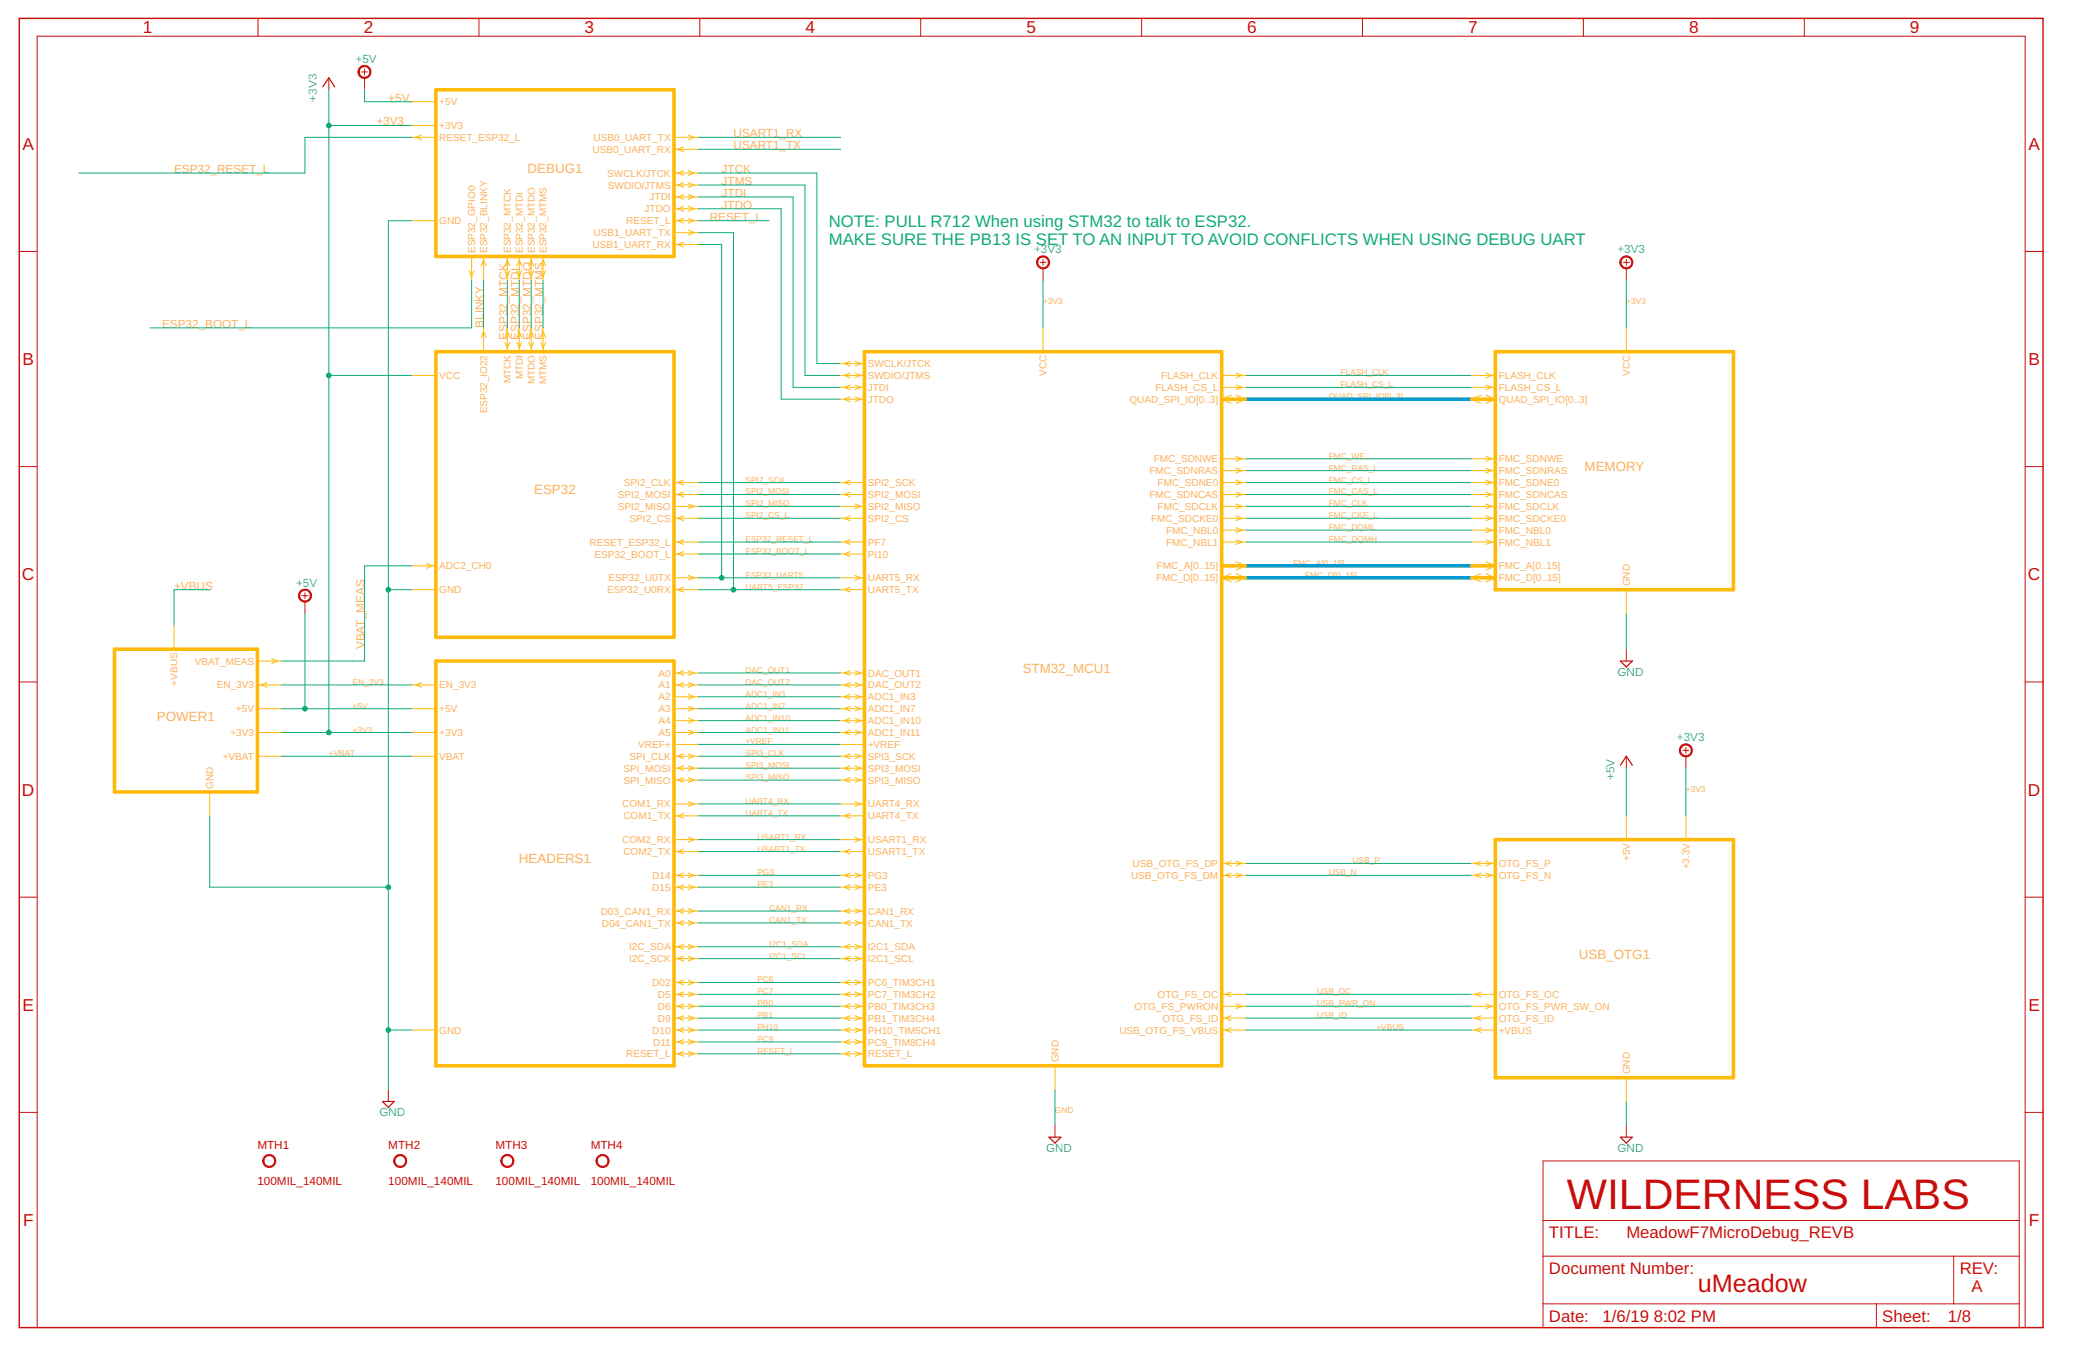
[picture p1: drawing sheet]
<svg xmlns="http://www.w3.org/2000/svg" width="432mm" height="279mm" viewBox="0 0 432 279" stroke-linecap="round" stroke-linejoin="round" font-family="sans-serif">
<path d="M4 3.8h419.7v271.6h-419.7z" fill="none" stroke="#c90d0c" stroke-width=".3"/>
<g fill="none" stroke="#c90d0c" stroke-width=".21">
<path d="M53.5 3.8v3.7M68.2 16.2v2.4M75 14.9h1.2M75.6 14.3v1.2M75.6 16.2v2.4M99.3 3.8v3.7M145.1 3.8v3.7M190.9 3.8v3.7M236.8 3.8v3.7M282.6 3.8v3.7M328.4 3.8v3.7M374.2 3.8v3.7"/>
<path d="M4 52.2h3.7M215.7 54.4h1.2M216.3 53.8v1.2M216.3 55.6v2.5M336.7 54.4h1.2M337.3 53.8v1.2M337.3 55.6v2.5M420 52.2h3.7M4 96.8h3.7M420 96.8h3.7M62.6 123.5h1.3M63.2 122.9v1.3"/>
<path d="M63.2 124.8v2.5M337.3 134.7v2.4M4 141.5h3.7M337.3 156.9v2.4M349 155.6h1.3M349.7 155v1.3M349.7 156.9v2.4M420 141.5h3.7M4 186.1h3.7M420 186.1h3.7M4 230.7h3.7M80.5 226v2.5"/>
<path d="M218.8 233.4v2.5M337.3 233.4v2.5M420 230.7h3.7M320 240.8h98.8v34.6h-98.8zM320 253.2h98.8M7.7 275.4v-267.9h412.3v267.9M320 260.6h98.8M320 270.4h98.8M389.1 270.4v5M405.2 260.6v9.8"/>
</g>
<path d="M67 18l1.2-1.8 1.2 1.8M336.1 137.1h2.4l-1.2 1.3zM336.1 158.7l1.2-1.8 1.2 1.8M79.3 228.5h2.5l-1.3 1.2zM217.6 235.9h2.4l-1.2 1.2zM336.1 235.9h2.4l-1.2 1.2z" fill="none" stroke="#c90d0c" stroke-width=".25"/>
<g fill="#c90d0c" stroke="#c90d0c" stroke-width=".21">
<path d="M62.3 122.6a1.36 1.36 0 0 1 2.1 .3 1.36 1.36 0 0 1-.8 2 1.36 1.36 0 0 1-1.7-1.4h.2a1.1 1.1 0 0 1 1.6-1 1.1 1.1 0 0 1 .3 1.9 1.1 1.1 0 0 1-1.8-.6l-.1-.3h-.2z" fill-rule="evenodd"/>
<path d="M348.7 154.7a1.35 1.35 0 0 1 2.1 .2 1.35 1.35 0 0 1-.8 2 1.35 1.35 0 0 1-1.7-1.3h.2a1.11 1.11 0 0 1 1.6-1 1.11 1.11 0 0 1 .3 1.8 1.11 1.11 0 0 1-1.8-.5l-.1-.3h-.2z" fill-rule="evenodd"/>
<path d="M336.3 53.5a1.36 1.36 0 0 1 2.2 .2 1.36 1.36 0 0 1-.9 2 1.36 1.36 0 0 1-1.7-1.3h.3a1.11 1.11 0 0 1 1.5-1 1.11 1.11 0 0 1 .3 1.8 1.11 1.11 0 0 1-1.8-.5v-.3h-.3z" fill-rule="evenodd"/>
<path d="M215.3 53.5a1.36 1.36 0 0 1 2.2 .2 1.36 1.36 0 0 1-.8 2 1.36 1.36 0 0 1-1.7-1.3h.2a1.11 1.11 0 0 1 1.7-.9 1.11 1.11 0 0 1 .1 1.9 1.11 1.11 0 0 1-1.8-.7v-.3h-.2z" fill-rule="evenodd"/>
<path d="M54.9 239.9a1.36 1.36 0 0 1 2.1 .2 1.36 1.36 0 0 1-.8 2 1.36 1.36 0 0 1-1.7-1.3h.2a1.11 1.11 0 0 1 1.6-1 1.11 1.11 0 0 1 .3 1.8 1.11 1.11 0 0 1-1.8-.5l-.1-.3h-.2z" fill-rule="evenodd"/>
<path d="M82 239.9a1.36 1.36 0 0 1 2.2 .2 1.36 1.36 0 0 1-.8 2 1.36 1.36 0 0 1-1.8-1.3h.3a1.11 1.11 0 0 1 1.6-1 1.11 1.11 0 0 1 .2 1.8 1.11 1.11 0 0 1-1.8-.5v-.3h-.3z" fill-rule="evenodd"/>
<path d="M104.2 239.9a1.36 1.36 0 0 1 2.2 .2 1.36 1.36 0 0 1-.8 2 1.36 1.36 0 0 1-1.7-1.3h.2a1.11 1.11 0 0 1 1.6-.9 1.11 1.11 0 0 1 .2 1.9 1.11 1.11 0 0 1-1.8-.7v-.3h-.2z" fill-rule="evenodd"/>
<path d="M124 239.9a1.36 1.36 0 0 1 2.1 .2 1.36 1.36 0 0 1-.8 2 1.36 1.36 0 0 1-1.7-1.3h.3a1.1 1.1 0 0 1 1.5-1 1.1 1.1 0 0 1 .3 1.8 1.1 1.1 0 0 1-1.8-.5v-.3h-.3z" fill-rule="evenodd"/>
<path d="M74.6 14a1.36 1.36 0 0 1 2.2 .2 1.36 1.36 0 0 1-.9 2 1.36 1.36 0 0 1-1.7-1.3h.3a1.11 1.11 0 0 1 1.5-1 1.11 1.11 0 0 1 .3 1.8 1.11 1.11 0 0 1-1.8-.5v-.3h-.3z" fill-rule="evenodd"/>
</g>
<path d="M258.3 82.8h46.9M258.3 119.8h46.9M258.3 117.4h46.9" fill="none" stroke="#0598d7" stroke-width=".74"/>
<g fill="none" stroke="#0dab76" stroke-width=".21">
<path d="M68.2 18.6v133.3M75.6 18.6v2.5h9.9M68.2 26h17.3M85.5 28.5h-22.3v7.4h-46.9M144.7 38.4h22.2v39.5h7.4M144.7 35.9h24.7v39.5h4.9M144.7 28.5h29.6M144.7 31h29.6M85.5 45.8h-5v180.2M97.8 58.1v9.9h-66.6M100.3 58.1v9.9M105.2 58.1v9.9"/>
<path d="M107.7 58.1v9.9M110.2 58.1v9.9M112.6 58.1v9.9M144.7 40.9h19.8v39.4h9.8M144.7 50.7h5v69.1M144.7 48.3h7.4v74M144.7 45.8h14.8M144.7 43.3h17.3v39.5h12.3M216.3 58.1v9.9M337.3 58.1v9.9M68.2 77.9h17.3M258.3 77.9h46.9"/>
<path d="M258.3 80.3h46.9M258.3 95.2h46.9M258.3 97.6h46.9M85.5 117.4h-9.9v19.7h-17.3M144.7 100.1h29.6M144.7 102.6h29.6M144.7 105h29.6M144.7 107.5h29.6M144.7 112.4h29.6M144.7 114.9h29.6M144.7 119.8h29.6M258.3 100.1h46.9"/>
<path d="M258.3 102.6h46.9M258.3 105h46.9M258.3 107.5h46.9M258.3 110h46.9M258.3 112.4h46.9M43.5 122.3h-7.4v7.4M63.2 127.3v19.7M80.5 122.3h5M144.7 122.3h29.6M144.7 139.6h29.6M337.3 127.3v7.4M58.3 151.9h27.2"/>
<path d="M58.3 147h27.2M58.3 156.9h27.2M58.3 142.1h27.2M144.7 151.9h29.6M144.7 147h29.6M144.7 156.9h29.6M144.7 142.1h29.6M144.7 159.3h29.6M144.7 154.4h29.6M144.7 149.5h29.6M144.7 144.5h29.6M337.3 159.3v9.9"/>
<path d="M349.7 159.3v9.9M43.5 169.2v14.8h37M144.7 176.6h29.6M144.7 174.2h29.6M144.7 169.2h29.6M144.7 166.8h29.6M144.7 161.8h29.6M258.3 179.1h46.9M144.7 184h29.6M144.7 181.6h29.6M144.7 198.8h29.6M144.7 196.4h29.6"/>
<path d="M144.7 191.4h29.6M144.7 189h29.6M258.3 181.6h46.9M80.5 213.7h5M144.7 213.7h29.6M144.7 206.2h29.6M144.7 208.7h29.6M144.7 211.2h29.6M144.7 218.6h29.6M144.7 216.1h29.6M144.7 203.8h29.6M258.3 213.7h46.9"/>
<path d="M258.3 206.2h46.9M258.3 208.7h46.9M258.3 211.2h46.9M218.8 226v7.4M337.3 228.5v4.9"/>
</g>
<g fill="#0dab76" stroke="#0dab76" stroke-width=".21">
<circle cx="149.7" cy="119.8" r=".49"/>
<circle cx="152.1" cy="122.3" r=".49"/>
<circle cx="80.5" cy="213.7" r=".49"/>
<circle cx="80.5" cy="184" r=".49"/>
<circle cx="80.5" cy="122.3" r=".49"/>
<circle cx="68.2" cy="151.9" r=".49"/>
<circle cx="68.2" cy="77.9" r=".49"/>
<circle cx="68.2" cy="26" r=".49"/>
<circle cx="63.2" cy="147" r=".49"/>
</g>
<g fill="none" stroke="#ffba08" stroke-width=".74">
<path d="M90.4 18.6h49.4v34.6h-49.4zM90.4 72.9h49.4v59.3h-49.4zM179.3 72.9h74.1v148.2h-74.1zM310.1 72.9h49.4v49.4h-49.4zM253.4 82.8h4.9M305.2 82.8h4.9M253.4 117.4h4.9M253.4 119.8h4.9M305.2 117.4h4.9M305.2 119.8h4.9M23.7 134.7h29.7v29.6h-29.7zM90.4 137.1h49.4v84h-49.4z"/>
<path d="M310.1 174.2h49.4v49.3h-49.4z"/>
</g>
<g fill="none" stroke="#ffba08" stroke-width=".21">
<path d="M85.5 28.5h4.9M85.5 26h4.9M85.5 21.1h4.9M87.4 28l-1.2 .5 1.2 .5M139.8 28.5h4.9M139.8 31h4.9M139.8 35.9h4.9M139.8 38.4h4.9M141.8 30.5l-1.3 .5 1.3 .5M141.8 35.4l-1.3 .5 1.3 .5M141.8 37.9l-1.3 .5 1.3 .5M142.7 28l1.3 .5-1.3 .5"/>
<path d="M142.7 35.4l1.3 .5-1.3 .5M142.7 37.9l1.3 .5-1.3 .5M85.5 45.8h4.9M97.3 56.2l.5 1.2 .5-1.2M97.8 53.2v4.9M99.8 55.2l.5-1.3 .5 1.3M100.3 53.2v4.9M104.7 55.2l.5-1.3 .5 1.3M104.7 56.2l.5 1.2 .5-1.2M105.2 53.2v4.9M107.2 55.2l.5-1.3 .5 1.3M107.2 56.2l.5 1.2 .5-1.2"/>
<path d="M107.7 53.2v4.9M109.7 55.2l.5-1.3 .5 1.3M109.7 56.2l.5 1.2 .5-1.2M110.2 53.2v4.9M112.1 55.2l.5-1.3 .5 1.3M112.1 56.2l.5 1.2 .5-1.2M112.6 53.2v4.9M139.8 45.8h4.9M139.8 40.9h4.9M139.8 43.3h4.9M139.8 48.3h4.9M139.8 50.7h4.9"/>
<path d="M141.8 40.3l-1.3 .6 1.3 .4M141.8 42.8l-1.3 .5 1.3 .5M141.8 45.3l-1.3 .5 1.3 .5M141.8 50.2l-1.3 .5 1.3 .5M142.7 40.3l1.3 .6-1.3 .4M142.7 42.8l1.3 .5-1.3 .5M142.7 45.3l1.3 .5-1.3 .5M142.7 47.8l1.3 .5-1.3 .4M85.5 77.9h4.9M99.8 70l.5-1.3 .5 1.3M100.3 68v4.9M104.7 71l.5 1.2 .5-1.2"/>
<path d="M104.7 70l.5-1.3 .5 1.3M105.2 68v4.9M107.2 71l.5 1.2 .5-1.2M107.2 70l.5-1.3 .5 1.3M107.7 68v4.9M109.7 71l.5 1.2 .5-1.2M109.7 70l.5-1.3 .5 1.3M110.2 68v4.9M112.1 71l.5 1.2 .5-1.2M112.1 70l.5-1.3 .5 1.3M112.6 68v4.9M174.3 77.9h5"/>
<path d="M174.3 75.4h5M176.3 74.9l-1.2 .5 1.2 .5M176.3 77.4l-1.2 .5 1.2 .5M176.3 79.8l-1.2 .5 1.2 .5M177.3 74.9l1.2 .5-1.2 .5M177.3 77.4l1.2 .5-1.2 .5M177.3 79.8l1.2 .5-1.2 .5M216.3 68v4.9M253.4 77.9h4.9M256.3 77.4l1.3 .5-1.3 .5M256.3 79.8l1.3 .5-1.3 .5M305.2 77.9h4.9"/>
<path d="M308.2 77.4l1.2 .5-1.2 .5M308.2 79.8l1.2 .5-1.2 .5M337.3 68v4.9M141.8 99.6l-1.3 .5 1.3 .5M174.3 80.3h5M174.3 82.8h5M176.3 99.6l-1.2 .5 1.2 .5M176.3 82.3l-1.2 .5 1.2 .5M177.3 82.3l1.2 .5-1.2 .5M253.4 97.6h4.9M253.4 95.2h4.9M253.4 80.3h4.9"/>
<path d="M254.1 83.2l1.2 .5M255.3 82l-1.2 .5M256.3 99.6l1.3 .5-1.3 .5M256.3 97.1l1.3 .5-1.3 .5M256.3 94.7l1.3 .5-1.3 .5M256.3 82l1.3 .5M257.6 83.2l-1.3 .5M305.2 97.6h4.9M305.2 95.2h4.9M305.2 80.3h4.9M305.9 83.2l1.3 .5M307.2 82l-1.3 .5"/>
<path d="M308.2 97.1l1.2 .5-1.2 .5M308.2 99.6l1.2 .5-1.2 .5M308.2 94.7l1.2 .5-1.2 .5M308.2 82l1.2 .5M309.4 83.2l-1.2 .5M85.5 117.4h4.9M88.4 116.9l1.3 .5-1.3 .5M139.8 100.1h4.9M139.8 102.6h4.9M139.8 105h4.9M139.8 107.5h4.9M139.8 112.4h4.9"/>
<path d="M139.8 114.9h4.9M139.8 119.8h4.9M141.8 102.1l-1.3 .5 1.3 .5M141.8 107l-1.3 .5 1.3 .5M141.8 112l-1.3 .4 1.3 .5M141.8 114.4l-1.3 .5 1.3 .5M142.7 104.5l1.3 .5-1.3 .5M142.7 119.4l1.3 .4-1.3 .5M174.3 100.1h5M174.3 102.6h5M174.3 105h5M174.3 107.5h5"/>
<path d="M174.3 112.4h5M174.3 114.9h5M174.3 119.8h5M176.3 102.1l-1.2 .5 1.2 .5M176.3 107l-1.2 .5 1.2 .5M176.3 112l-1.2 .4 1.2 .5M176.3 114.4l-1.2 .5 1.2 .5M177.3 104.5l1.2 .5-1.2 .5M177.3 119.4l1.2 .4-1.2 .5M253.4 100.1h4.9M253.4 102.6h4.9M253.4 105h4.9"/>
<path d="M253.4 107.5h4.9M253.4 112.4h4.9M253.4 110h4.9M255.3 119l-1.2 .5M256.3 116.5l1.3 .5M256.3 119l1.3 .5M256.3 112l1.3 .4-1.3 .5M256.3 109.5l1.3 .5-1.3 .5M256.3 107l1.3 .5-1.3 .5M256.3 104.5l1.3 .5-1.3 .5M256.3 102.1l1.3 .5-1.3 .5M257.6 117.7l-1.3 .5"/>
<path d="M305.2 100.1h4.9M305.2 102.6h4.9M305.2 105h4.9M305.2 107.5h4.9M305.2 112.4h4.9M305.2 110h4.9M307.2 119l-1.3 .5M308.2 116.5l1.2 .5M308.2 119l1.2 .5M308.2 112l1.2 .4-1.2 .5M308.2 109.5l1.2 .5-1.2 .5M308.2 107l1.2 .5-1.2 .5"/>
<path d="M308.2 104.5l1.2 .5-1.2 .5M308.2 102.1l1.2 .5-1.2 .5M309.4 117.7l-1.2 .5M36.1 129.7v5M53.4 137.1h4.9M56.3 136.6l1.3 .5-1.3 .5M85.5 122.3h4.9M139.8 122.3h4.9M139.8 139.6h4.9M141.8 121.8l-1.3 .5 1.3 .5M141.8 139.1l-1.3 .5 1.3 .5M142.7 139.1l1.3 .5-1.3 .5"/>
<path d="M174.3 122.3h5M174.3 139.6h5M176.3 121.8l-1.2 .5 1.2 .5M176.3 139.1l-1.2 .5 1.2 .5M177.3 139.1l1.2 .5-1.2 .5M254.1 120.2l1.2 .5M257.6 120.2l-1.3 .5M305.9 120.2l1.3 .5M309.4 120.2l-1.2 .5M337.3 122.3v5M53.4 142.1h4.9M53.4 147h4.9"/>
<path d="M53.4 151.9h4.9M53.4 156.9h4.9M55.4 141.6l-1.3 .5 1.3 .5M85.5 142.1h4.9M85.5 147h4.9M85.5 151.9h4.9M85.5 156.9h4.9M87.4 141.6l-1.2 .5 1.2 .5M139.8 142.1h4.9M139.8 147h4.9M139.8 149.5h4.9M139.8 151.9h4.9"/>
<path d="M139.8 144.5h4.9M139.8 154.4h4.9M139.8 156.9h4.9M139.8 159.3h4.9M141.8 141.6l-1.3 .5 1.3 .5M141.8 156.4l-1.3 .5 1.3 .5M141.8 158.9l-1.3 .4 1.3 .5M142.7 141.6l1.3 .5-1.3 .5M142.7 144l1.3 .5-1.3 .5M142.7 146.5l1.3 .5-1.3 .5M142.7 149l1.3 .5-1.3 .5M142.7 151.4l1.3 .5-1.3 .5"/>
<path d="M142.7 156.4l1.3 .5-1.3 .5M142.7 158.9l1.3 .4-1.3 .5M174.3 142.1h5M174.3 147h5M174.3 149.5h5M174.3 151.9h5M174.3 144.5h5M174.3 154.4h5M174.3 156.9h5M174.3 159.3h5M176.3 141.6l-1.2 .5 1.2 .5M176.3 146.5l-1.2 .5 1.2 .5"/>
<path d="M176.3 149l-1.2 .5 1.2 .5M176.3 151.4l-1.2 .5 1.2 .5M176.3 144l-1.2 .5 1.2 .5M176.3 156.4l-1.2 .5 1.2 .5M176.3 158.9l-1.2 .4 1.2 .5M177.3 141.6l1.2 .5-1.2 .5M177.3 146.5l1.2 .5-1.2 .5M177.3 149l1.2 .5-1.2 .5M177.3 151.4l1.2 .5-1.2 .5M177.3 144l1.2 .5-1.2 .5M177.3 156.4l1.2 .5-1.2 .5M177.3 158.9l1.2 .4-1.2 .5"/>
<path d="M43.5 164.3v4.9M139.8 161.8h4.9M139.8 166.8h4.9M139.8 169.2h4.9M139.8 176.6h4.9M139.8 174.2h4.9M141.8 161.3l-1.3 .5 1.3 .5M141.8 168.7l-1.3 .5 1.3 .5M141.8 176.1l-1.3 .5 1.3 .5M142.7 161.3l1.3 .5-1.3 .5M142.7 166.3l1.3 .5-1.3 .4M142.7 173.7l1.3 .5-1.3 .4"/>
<path d="M174.3 161.8h5M174.3 166.8h5M174.3 169.2h5M174.3 176.6h5M174.3 174.2h5M176.3 161.3l-1.2 .5 1.2 .5M176.3 168.7l-1.2 .5 1.2 .5M176.3 176.1l-1.2 .5 1.2 .5M177.3 161.3l1.2 .5-1.2 .5M177.3 166.3l1.2 .5-1.2 .4M177.3 173.7l1.2 .5-1.2 .4M253.4 179.1h4.9"/>
<path d="M255.3 178.6l-1.2 .5 1.2 .5M256.3 178.6l1.3 .5-1.3 .5M305.2 179.1h4.9M307.2 178.6l-1.3 .5 1.3 .5M308.2 178.6l1.2 .5-1.2 .5M337.3 169.2v5M349.7 169.2v5M139.8 181.6h4.9M139.8 184h4.9M139.8 189h4.9M139.8 191.4h4.9M139.8 196.4h4.9"/>
<path d="M139.8 198.8h4.9M141.8 181.1l-1.3 .5 1.3 .5M141.8 183.5l-1.3 .5 1.3 .5M141.8 188.5l-1.3 .5 1.3 .5M141.8 190.9l-1.3 .5 1.3 .5M141.8 195.9l-1.3 .5 1.3 .5M141.8 198.4l-1.3 .4 1.3 .5M142.7 181.1l1.3 .5-1.3 .5M142.7 183.5l1.3 .5-1.3 .5M142.7 188.5l1.3 .5-1.3 .5M142.7 190.9l1.3 .5-1.3 .5M142.7 195.9l1.3 .5-1.3 .5"/>
<path d="M142.7 198.4l1.3 .4-1.3 .5M174.3 181.6h5M174.3 184h5M174.3 189h5M174.3 191.4h5M174.3 196.4h5M174.3 198.8h5M176.3 181.1l-1.2 .5 1.2 .5M176.3 183.5l-1.2 .5 1.2 .5M176.3 188.5l-1.2 .5 1.2 .5M176.3 190.9l-1.2 .5 1.2 .5M176.3 195.9l-1.2 .5 1.2 .5"/>
<path d="M176.3 198.4l-1.2 .4 1.2 .5M177.3 181.1l1.2 .5-1.2 .5M177.3 183.5l1.2 .5-1.2 .5M177.3 188.5l1.2 .5-1.2 .5M177.3 190.9l1.2 .5-1.2 .5M177.3 195.9l1.2 .5-1.2 .5M177.3 198.4l1.2 .4-1.2 .5M253.4 181.6h4.9M255.3 181.1l-1.2 .5 1.2 .5M256.3 181.1l1.3 .5-1.3 .5M305.2 181.6h4.9M307.2 181.1l-1.3 .5 1.3 .5"/>
<path d="M308.2 181.1l1.2 .5-1.2 .5M85.5 213.7h4.9M139.8 203.8h4.9M139.8 206.2h4.9M139.8 208.7h4.9M139.8 211.2h4.9M139.8 213.7h4.9M139.8 216.1h4.9M139.8 218.6h4.9M141.8 203.3l-1.3 .5 1.3 .5M141.8 205.8l-1.3 .4 1.3 .6M141.8 208.2l-1.3 .5 1.3 .5"/>
<path d="M141.8 210.7l-1.3 .5 1.3 .5M141.8 213.2l-1.3 .5 1.3 .4M141.8 215.6l-1.3 .5 1.3 .5M141.8 218.1l-1.3 .5 1.3 .5M142.7 203.3l1.3 .5-1.3 .5M142.7 205.8l1.3 .4-1.3 .6M142.7 208.2l1.3 .5-1.3 .5M142.7 210.7l1.3 .5-1.3 .5M142.7 213.2l1.3 .5-1.3 .4M142.7 215.6l1.3 .5-1.3 .5M142.7 218.1l1.3 .5-1.3 .5M174.3 203.8h5"/>
<path d="M174.3 206.2h5M174.3 208.7h5M174.3 211.2h5M174.3 213.7h5M174.3 216.1h5M174.3 218.6h5M176.3 203.3l-1.2 .5 1.2 .5M176.3 205.8l-1.2 .4 1.2 .6M176.3 208.2l-1.2 .5 1.2 .5M176.3 210.7l-1.2 .5 1.2 .5M176.3 213.2l-1.2 .5 1.2 .4M176.3 215.6l-1.2 .5 1.2 .5"/>
<path d="M176.3 218.1l-1.2 .5 1.2 .5M177.3 203.3l1.2 .5-1.2 .5M177.3 205.8l1.2 .4-1.2 .6M177.3 208.2l1.2 .5-1.2 .5M177.3 210.7l1.2 .5-1.2 .5M177.3 213.2l1.2 .5-1.2 .4M177.3 215.6l1.2 .5-1.2 .5M177.3 218.1l1.2 .5-1.2 .5M253.4 206.2h4.9M253.4 208.7h4.9M253.4 211.2h4.9M253.4 213.7h4.9"/>
<path d="M255.3 205.8l-1.2 .4 1.2 .6M255.3 210.7l-1.2 .5 1.2 .5M255.3 213.2l-1.2 .5 1.2 .4M256.3 208.2l1.3 .5-1.3 .5M305.2 206.2h4.9M305.2 208.7h4.9M305.2 211.2h4.9M305.2 213.7h4.9M307.2 213.2l-1.3 .5 1.3 .4M307.2 210.7l-1.3 .5 1.3 .5M307.2 205.8l-1.3 .4 1.3 .6M308.2 208.2l1.2 .5-1.2 .5"/>
<path d="M218.8 221.1v4.9M337.3 223.5v5"/>
</g>
<text font-size="8.8" fill="#c90d0c" x="325" y="250.7">WILDERNESS LABS</text>
<text font-size="5.2" fill="#c90d0c" x="352.1" y="268">uMeadow</text>
<g font-size="3.6" fill="#c90d0c">
<text x="29.6" y="6.9">1</text>
<text x="75.4" y="6.9">2</text>
<text x="121.2" y="6.9">3</text>
<text x="167" y="6.9">4</text>
<text x="212.9" y="6.9">5</text>
<text x="258.7" y="6.9">6</text>
<text x="304.5" y="6.9">7</text>
<text x="350.3" y="6.9">8</text>
<text x="396.1" y="6.9">9</text>
<text x="4.7" y="31.1">A</text>
<text x="420.7" y="31.1">A</text>
<text x="4.7" y="75.8">B</text>
<text x="420.7" y="75.8">B</text>
<text x="4.6" y="120.4">C</text>
<text x="420.6" y="120.4">C</text>
<text x="4.6" y="165">D</text>
<text x="420.6" y="165">D</text>
<text x="4.7" y="209.7">E</text>
<text x="420.7" y="209.7">E</text>
<text x="4.8" y="254.3">F</text>
<text x="420.8" y="254.3">F</text>
</g>
<g font-size="3.5" fill="#0dab76">
<text x="171.9" y="47">NOTE: PULL R712 When using STM32 to talk to ESP32.</text>
<text x="171.9" y="50.7">MAKE SURE THE PB13 IS SET TO AN INPUT TO AVOID CONFLICTS WHEN USING DEBUG UART</text>
</g>
<g font-size="3.5" fill="#c90d0c">
<text x="321.3" y="256.9">TITLE:</text>
<text x="337.3" y="256.9">MeadowF7MicroDebug_REVB</text>
<text x="321.3" y="264.3">Document Number:</text>
<text x="406.4" y="264.3">REV:</text>
<text x="408.9" y="268">A</text>
<text x="321.3" y="274.1">Date:</text>
<text x="332.4" y="274.1">1/6/19</text>
<text x="343" y="274.1">8:02 PM</text>
<text x="390.4" y="274.1">Sheet:</text>
<text x="404" y="274.1">1/8</text>
</g>
<g font-size="2.8" fill="#fbaf5c">
<text x="109.4" y="35.9">DEBUG1</text>
<text x="328.6" y="97.6">MEMORY</text>
<text x="110.8" y="102.6">ESP32</text>
<text x="212.1" y="139.6">STM32_MCU1</text>
<text x="32.6" y="149.5">POWER1</text>
<text x="107.6" y="179.1">HEADERS1</text>
<text x="327.4" y="198.8">USB_OTG1</text>
</g>
<g font-size="2.4" fill="#808080">
<text x="73.7" y="13.1">+5V</text>
<text x="65.7" y="21.1" transform="rotate(-90 65.7 21.1)">+3V3</text>
<text x="214.5" y="52.6">+3V3</text>
<text x="335.4" y="52.6">+3V3</text>
<text x="61.4" y="121.7">+5V</text>
<text x="335.4" y="140.2">GND</text>
<text x="347.8" y="153.8">+3V3</text>
<text x="334.8" y="161.8" transform="rotate(-90 334.8 161.8)">+5V</text>
<text x="78.7" y="231.6">GND</text>
<text x="216.9" y="239">GND</text>
<text x="335.4" y="239">GND</text>
</g>
<g font-size="2.4" fill="#fbaf5c">
<text x="80.5" y="21.1">+5V</text>
<text x="78.1" y="26">+3V3</text>
<text x="152.1" y="28.5">USART1_RX</text>
<text x="36.1" y="35.9">ESP32_RESET_L</text>
<text x="149.7" y="35.9">JTCK</text>
<text x="152.1" y="31">USART1_TX</text>
<text x="149.7" y="40.8">JTDI</text>
<text x="149.7" y="38.4">JTMS</text>
<text x="147.2" y="45.8">RESET_L</text>
<text x="149.7" y="43.3">JTDO</text>
<text x="33.6" y="68">ESP32_BOOT_L</text>
<text x="100.3" y="68" transform="rotate(-90 100.3 68)">BLINKY</text>
<text x="105.2" y="70.5" transform="rotate(-90 105.2 70.5)">ESP32_MTCK</text>
<text x="107.7" y="70.5" transform="rotate(-90 107.7 70.5)">ESP32_MTDI</text>
<text x="110.2" y="70.5" transform="rotate(-90 110.2 70.5)">ESP32_MTDO</text>
<text x="112.6" y="70.5" transform="rotate(-90 112.6 70.5)">ESP32_MTMS</text>
<text x="36.1" y="122.3">+VBUS</text>
<text x="75.6" y="134.7" transform="rotate(-90 75.6 134.7)">VBAT_MEAS</text>
</g>
<g font-size="2.4" fill="#c90d0c">
<text x="53.4" y="238.3">MTH1</text>
<text x="80.5" y="238.3">MTH2</text>
<text x="102.8" y="238.3">MTH3</text>
<text x="122.5" y="238.3">MTH4</text>
<text x="53.4" y="245.8">100MIL_140MIL</text>
<text x="80.5" y="245.8">100MIL_140MIL</text>
<text x="102.8" y="245.8">100MIL_140MIL</text>
<text x="122.5" y="245.8">100MIL_140MIL</text>
</g>
<g font-size="2.1" fill="#fbaf5c">
<text x="91.1" y="21.8">+5V</text>
<text x="91.1" y="26.8">+3V3</text>
<text x="91.1" y="29.2">RESET_ESP32_L</text>
<text x="123.1" y="29.2">USB0_UART_TX</text>
<text x="122.9" y="31.7">USB0_UART_RX</text>
<text x="126" y="36.6">SWCLK/JTCK</text>
<text x="126.1" y="39.1">SWDIO/JTMS</text>
<text x="134.7" y="41.6">JTDI</text>
<text x="91.1" y="46.5">GND</text>
<text x="129.9" y="46.5">RESET_L</text>
<text x="133.7" y="44.1">JTDO</text>
<text x="98.6" y="52.5" transform="rotate(-90 98.6 52.5)">ESP32_GPIO0</text>
<text x="101" y="52.5" transform="rotate(-90 101 52.5)">ESP32_BLINKY</text>
<text x="106" y="52.5" transform="rotate(-90 106 52.5)">ESP32_MTCK</text>
<text x="108.4" y="52.5" transform="rotate(-90 108.4 52.5)">ESP32_MTDI</text>
<text x="110.9" y="52.5" transform="rotate(-90 110.9 52.5)">ESP32_MTDO</text>
<text x="113.4" y="52.5" transform="rotate(-90 113.4 52.5)">ESP32_MTMS</text>
<text x="122.9" y="51.5">USB1_UART_RX</text>
<text x="123.1" y="49">USB1_UART_TX</text>
<text x="180" y="76.1">SWCLK/JTCK</text>
<text x="91.1" y="78.6">VCC</text>
<text x="106" y="79.5" transform="rotate(-90 106 79.5)">MTCK</text>
<text x="108.4" y="78.7" transform="rotate(-90 108.4 78.7)">MTDI</text>
<text x="110.9" y="79.7" transform="rotate(-90 110.9 79.7)">MTDO</text>
<text x="113.4" y="79.7" transform="rotate(-90 113.4 79.7)">MTMS</text>
<text x="180" y="78.6">SWDIO/JTMS</text>
<text x="180" y="81.1">JTDI</text>
<text x="180" y="83.6">JTDO</text>
<text x="217.1" y="78" transform="rotate(-90 217.1 78)">VCC</text>
<text x="234.2" y="83.6">QUAD_SPI_IO[0..3]</text>
<text x="239.6" y="81.1">FLASH_CS_L</text>
<text x="240.8" y="78.6">FLASH_CLK</text>
<text x="310.8" y="78.6">FLASH_CLK</text>
<text x="310.8" y="81.1">FLASH_CS_L</text>
<text x="310.8" y="83.6">QUAD_SPI_IO[0..3]</text>
<text x="338" y="78" transform="rotate(-90 338 78)">VCC</text>
<text x="101" y="85.7" transform="rotate(-90 101 85.7)">ESP32_IO22</text>
<text x="239.3" y="95.9">FMC_SDNWE</text>
<text x="310.8" y="95.9">FMC_SDNWE</text>
<text x="129.4" y="100.8">SPI2_CLK</text>
<text x="180" y="100.8">SPI2_SCK</text>
<text x="238.4" y="98.4">FMC_SDNRAS</text>
<text x="240.1" y="100.8">FMC_SDNE0</text>
<text x="310.8" y="100.8">FMC_SDNE0</text>
<text x="310.8" y="98.4">FMC_SDNRAS</text>
<text x="128.2" y="103.3">SPI2_MOSI</text>
<text x="128.2" y="105.8">SPI2_MISO</text>
<text x="180" y="103.3">SPI2_MOSI</text>
<text x="180" y="105.8">SPI2_MISO</text>
<text x="238.4" y="103.3">FMC_SDNCAS</text>
<text x="240.1" y="105.8">FMC_SDCLK</text>
<text x="310.8" y="105.8">FMC_SDCLK</text>
<text x="310.8" y="103.3">FMC_SDNCAS</text>
<text x="122.3" y="113.2">RESET_ESP32_L</text>
<text x="130.6" y="108.2">SPI2_CS</text>
<text x="180" y="108.2">SPI2_CS</text>
<text x="180" y="113.2">PF7</text>
<text x="238.7" y="108.2">FMC_SDCKE0</text>
<text x="241.8" y="113.2">FMC_NBL1</text>
<text x="241.8" y="110.7">FMC_NBL0</text>
<text x="310.8" y="113.2">FMC_NBL1</text>
<text x="310.8" y="110.7">FMC_NBL0</text>
<text x="310.8" y="108.2">FMC_SDCKE0</text>
<text x="91.1" y="118.1">ADC2_CH0</text>
<text x="123.3" y="115.6">ESP32_BOOT_L</text>
<text x="180" y="115.6">PI10</text>
<text x="239.9" y="118.1">FMC_A[0..15]</text>
<text x="310.8" y="118.1">FMC_A[0..15]</text>
<text x="91.1" y="123.1">GND</text>
<text x="126" y="123.1">ESP32_U0RX</text>
<text x="126.2" y="120.6">ESP32_U0TX</text>
<text x="180" y="120.6">UART5_RX</text>
<text x="180" y="123.1">UART5_TX</text>
<text x="239.8" y="120.6">FMC_D[0..15]</text>
<text x="310.8" y="120.6">FMC_D[0..15]</text>
<text x="338" y="121.6" transform="rotate(-90 338 121.6)">GND</text>
<text x="40.4" y="137.9">VBAT_MEAS</text>
<text x="36.8" y="142.2" transform="rotate(-90 36.8 142.2)">+VBUS</text>
<text x="45" y="142.8">EN_3V3</text>
<text x="91.1" y="142.8">EN_3V3</text>
<text x="136.6" y="140.3">A0</text>
<text x="136.6" y="142.8">A1</text>
<text x="180" y="140.3">DAC_OUT1</text>
<text x="180" y="142.8">DAC_OUT2</text>
<text x="48.9" y="147.7">+5V</text>
<text x="91.1" y="147.7">+5V</text>
<text x="136.6" y="145.3">A2</text>
<text x="136.6" y="147.7">A3</text>
<text x="180" y="147.7">ADC1_IN7</text>
<text x="180" y="145.3">ADC1_IN3</text>
<text x="47.8" y="152.7">+3V3</text>
<text x="91.1" y="152.7">+3V3</text>
<text x="132.3" y="155.1">VREF+</text>
<text x="136.6" y="150.2">A4</text>
<text x="136.6" y="152.7">A5</text>
<text x="180" y="150.2">ADC1_IN10</text>
<text x="180" y="152.7">ADC1_IN11</text>
<text x="180" y="155.1">+VREF</text>
<text x="46.2" y="157.6">+VBAT</text>
<text x="91.1" y="157.6">VBAT</text>
<text x="129.3" y="160.1">SPI_MOSI</text>
<text x="130.6" y="157.6">SPI_CLK</text>
<text x="180" y="157.6">SPI3_SCK</text>
<text x="180" y="160.1">SPI3_MOSI</text>
<text x="44.2" y="163.6" transform="rotate(-90 44.2 163.6)">GND</text>
<text x="129.1" y="167.5">COM1_RX</text>
<text x="129.3" y="162.6">SPI_MISO</text>
<text x="180" y="162.6">SPI3_MISO</text>
<text x="180" y="167.5">UART4_RX</text>
<text x="129.3" y="170">COM1_TX</text>
<text x="180" y="170">UART4_TX</text>
<text x="129.1" y="174.9">COM2_RX</text>
<text x="129.3" y="177.4">COM2_TX</text>
<text x="180" y="177.4">USART1_TX</text>
<text x="180" y="174.9">USART1_RX</text>
<text x="234.9" y="179.8">USB_OTG_FS_DP</text>
<text x="310.8" y="179.8">OTG_FS_P</text>
<text x="338" y="178.6" transform="rotate(-90 338 178.6)">+5V</text>
<text x="135.3" y="182.3">D14</text>
<text x="135.3" y="184.8">D15</text>
<text x="180" y="182.3">PG3</text>
<text x="180" y="184.8">PE3</text>
<text x="234.6" y="182.3">USB_OTG_FS_DM</text>
<text x="310.8" y="182.3">OTG_FS_N</text>
<text x="350.4" y="180.3" transform="rotate(-90 350.4 180.3)">+3.3V</text>
<text x="124.6" y="189.7">D03_CAN1_RX</text>
<text x="180" y="189.7">CAN1_RX</text>
<text x="124.8" y="192.2">D04_CAN1_TX</text>
<text x="130.5" y="197.1">I2C_SDA</text>
<text x="180" y="192.2">CAN1_TX</text>
<text x="180" y="197.1">I2C1_SDA</text>
<text x="130.5" y="199.6">I2C_SCK</text>
<text x="180" y="199.6">I2C1_SCL</text>
<text x="135.3" y="204.5">D02</text>
<text x="136.5" y="207">D5</text>
<text x="136.5" y="209.5">D6</text>
<text x="180" y="204.5">PC6_TIM3CH1</text>
<text x="180" y="207">PC7_TIM3CH2</text>
<text x="180" y="209.5">PB0_TIM3CH3</text>
<text x="235.3" y="209.5">OTG_FS_PWRON</text>
<text x="240.1" y="207">OTG_FS_OC</text>
<text x="310.8" y="209.5">OTG_FS_PWR_SW_ON</text>
<text x="310.8" y="207">OTG_FS_OC</text>
<text x="91.1" y="214.4">GND</text>
<text x="135.3" y="214.4">D10</text>
<text x="136.5" y="211.9">D9</text>
<text x="180" y="211.9">PB1_TIM3CH4</text>
<text x="180" y="214.4">PH10_TIM5CH1</text>
<text x="232.2" y="214.4">USB_OTG_FS_VBUS</text>
<text x="241.1" y="211.9">OTG_FS_ID</text>
<text x="310.8" y="214.4">+VBUS</text>
<text x="310.8" y="211.9">OTG_FS_ID</text>
<text x="129.9" y="219.3">RESET_L</text>
<text x="135.5" y="216.9">D11</text>
<text x="180" y="216.9">PC9_TIM8CH4</text>
<text x="180" y="219.3">RESET_L</text>
<text x="219.5" y="220.4" transform="rotate(-90 219.5 220.4)">GND</text>
<text x="338" y="222.8" transform="rotate(-90 338 222.8)">GND</text>
</g>
<g font-size="1.7" fill="#fbaf5c">
<text x="216.3" y="63.1">+3V3</text>
<text x="337.3" y="63.1">+3V3</text>
<text x="278" y="77.9">FLASH_CLK</text>
<text x="275.6" y="82.8">QUAD_SPI_IO[0..3]</text>
<text x="278" y="80.3">FLASH_CS_L</text>
<text x="275.6" y="95.2">FMC_WE</text>
<text x="154.6" y="100.1">SPI2_SCK</text>
<text x="275.6" y="97.6">FMC_RAS_L</text>
<text x="275.6" y="100.1">FMC_CS_L</text>
<text x="154.6" y="102.6">SPI2_MOSI</text>
<text x="154.6" y="105">SPI2_MISO</text>
<text x="154.6" y="107.5">SPI2_CS_L</text>
<text x="275.6" y="102.6">FMC_CAS_L</text>
<text x="275.6" y="105">FMC_CLK</text>
<text x="275.6" y="107.5">FMC_CKE_L</text>
<text x="154.6" y="112.4">ESP32_RESET_L</text>
<text x="275.6" y="110">FMC_DQML</text>
<text x="275.6" y="112.4">FMC_DQMH</text>
<text x="154.6" y="114.9">ESP32_BOOT_L</text>
<text x="154.6" y="119.8">ESP32_UART5</text>
<text x="268.2" y="117.4">FMC_A[0..15]</text>
<text x="270.6" y="119.8">FMC_D[0..15]</text>
<text x="154.6" y="122.3">UART5_ESP32</text>
<text x="73.1" y="142.1">EN_3V3</text>
<text x="154.6" y="142.1">DAC_OUT2</text>
<text x="154.6" y="139.6">DAC_OUT1</text>
<text x="73.1" y="147">+5V</text>
<text x="154.6" y="149.5">ADC1_IN10</text>
<text x="154.6" y="147">ADC1_IN7</text>
<text x="154.6" y="144.5">ADC1_IN3</text>
<text x="73.1" y="151.9">+3V3</text>
<text x="154.6" y="154.4">+VREF</text>
<text x="154.6" y="151.9">ADC1_IN11</text>
<text x="68.2" y="156.9">+VBAT</text>
<text x="154.6" y="161.8">SPI3_MISO</text>
<text x="154.6" y="159.3">SPI3_MOSI</text>
<text x="154.6" y="156.9">SPI3_CLK</text>
<text x="154.6" y="166.8">UART4_RX</text>
<text x="349.6" y="164.3">+3V3</text>
<text x="154.6" y="169.2">UART4_TX</text>
<text x="157.1" y="176.6">USART1_TX</text>
<text x="157.1" y="174.2">USART1_RX</text>
<text x="280.5" y="179.1">USB_P</text>
<text x="157.1" y="184">PE3</text>
<text x="157.1" y="181.6">PG3</text>
<text x="275.6" y="181.6">USB_N</text>
<text x="159.5" y="191.4">CAN1_TX</text>
<text x="159.5" y="189">CAN1_RX</text>
<text x="159.5" y="196.4">I2C1_SDA</text>
<text x="157.1" y="203.8">PC6</text>
<text x="159.5" y="198.8">I2C1_SCL</text>
<text x="157.1" y="208.7">PB0</text>
<text x="157.1" y="206.3">PC7</text>
<text x="273.1" y="206.3">USB_OC</text>
<text x="273.1" y="208.7">USB_PWR_ON</text>
<text x="157.1" y="213.7">PH10</text>
<text x="157.1" y="211.2">PB1</text>
<text x="273.1" y="211.2">USB_ID</text>
<text x="285.5" y="213.7">+VBUS</text>
<text x="157.1" y="218.6">RESET_L</text>
<text x="157.1" y="216.1">PC9</text>
<text x="218.8" y="230.9">GND</text>
</g>
</svg>
